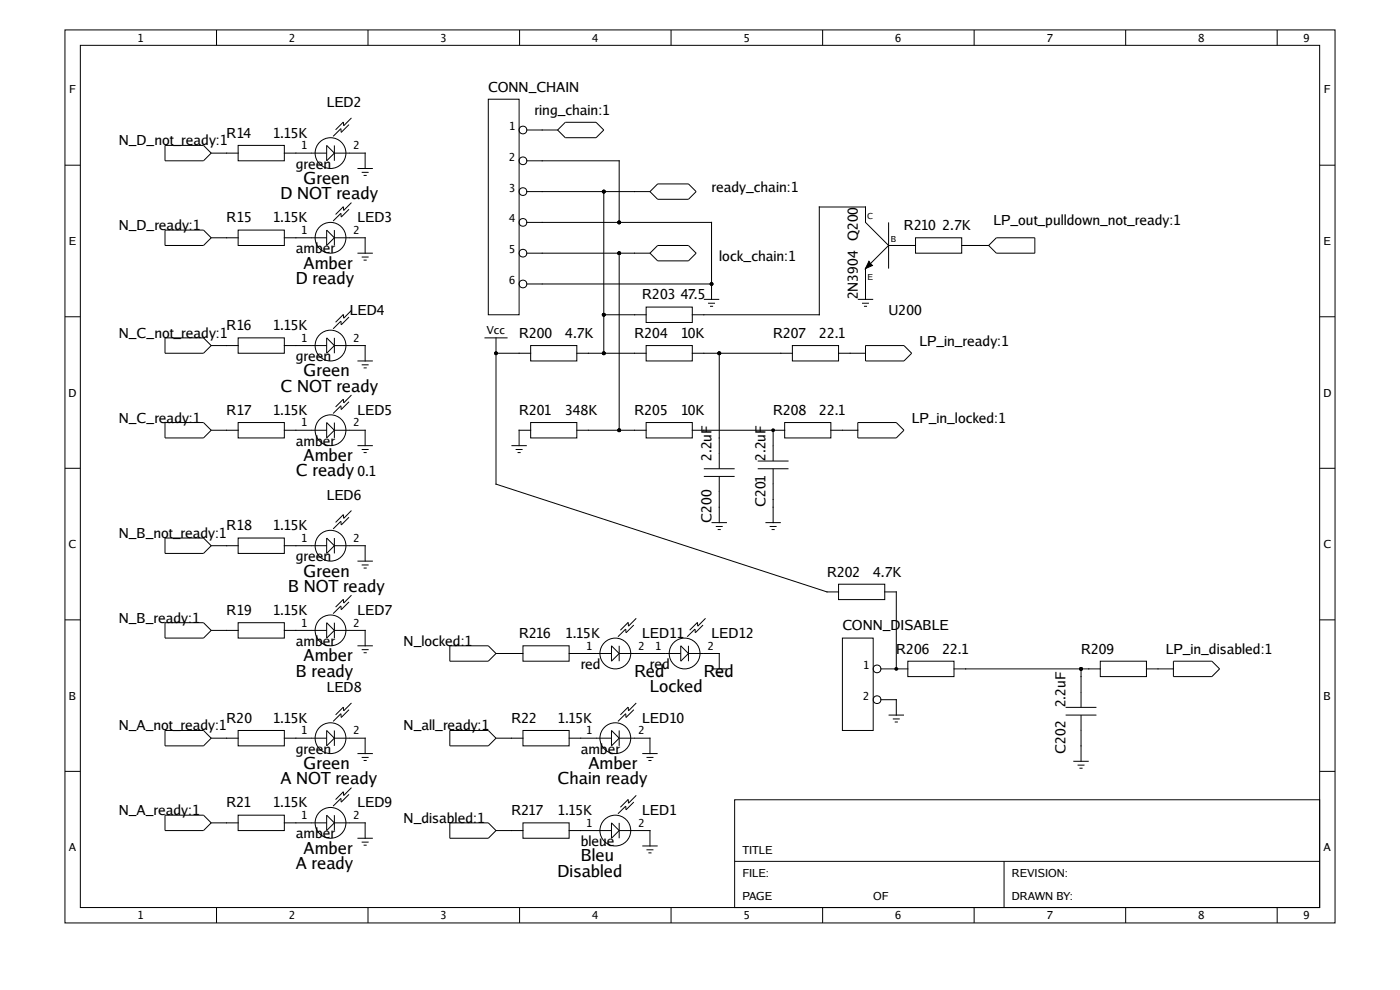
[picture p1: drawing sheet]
<svg xmlns="http://www.w3.org/2000/svg" width="297mm" height="210mm" viewBox="0 0 297 210" stroke-linecap="round" stroke-linejoin="round" font-family="sans-serif">
<g fill="none" stroke="#000" stroke-width=".21">
<path d="M13.8 6.3h269.4v189.5h-269.4zM17 9.6h263v182.9h-263zM45.9 6.3v3.3M78.1 6.3v3.3M110.2 6.3v3.3M142.4 6.3v3.3M174.5 6.3v3.3M206.7 6.3v3.3M238.8 6.3v3.3M270.9 6.3v3.3M13.8 35h3.2M35 30.8h8.2l1.6 1.7-1.6 1.6h-8.2z"/>
<path d="M44.8 32.5h5.7M50.5 30.8h9.8v3.3h-9.8zM60.3 32.5h9M69.3 30.8l1.6 1.7-1.6 1.6zM70.9 30.8v3.3M70.9 32.5h6.6v3.2M74 26.4l-1.6 1.7-.1-.8-1.6 1.6M74.6 25l-1.7 1.7-.1-.8-1.6 1.6M75.8 35.7h3.3M76.7 36.6h1.5M77.1 37.2h.7M103.6 21h6.5v45.8h-6.5z"/>
<path d="M111.8 34.1h19.6v13.1M111.8 27.6h6.5M119.9 25.9h6.6l1.6 1.7-1.6 1.6h-6.6l-1.6-1.6zM280 35h3.2M35 48.8h8.2l1.6 1.6-1.6 1.7h-8.2zM44.8 50.4h5.7M50.5 48.8h9.8v3.3h-9.8zM60.3 50.4h9M69.3 48.8l1.6 1.6-1.6 1.7zM70.9 48.8v3.3M70.9 50.4h6.6v3.3M74 44.4l-1.6 1.6-.1-.8-1.6 1.7"/>
<path d="M74.6 43l-1.7 1.6-.1-.8-1.6 1.7M75.8 53.7h3.3M76.7 54.5h1.5M77.1 55.2h.7M111.8 53.7h26.1M111.8 40.6h26.1M111.8 47.2h39.1v16.3M128.1 40.6v34.3M131.4 53.7v37.6M137.9 40.6l1.6-1.6h6.5l1.7 1.6-1.7 1.7h-6.5zM139.5 52.1h6.5l1.7 1.6-1.7 1.6h-6.5l-1.6-1.6zM188.5 52.1h5.7"/>
<path d="M188.5 52.1l-4.9-4.9v-3.3h-9.8v22.9h-26.9M188.5 52.1l-4.9 4.9v6.5M188.5 47.2v9.8M194.2 50.4h9.8v3.3h-9.8zM204 52.1h5.7M211.4 50.4h8.1v3.3h-8.1l-1.7-1.6zM13.8 67.2h3.2M35 71.7h8.2l1.6 1.6-1.6 1.6h-8.2zM44.8 73.3h5.7M50.5 71.7h9.8v3.2h-9.8zM60.3 73.3h9M69.3 71.7l1.6 1.6-1.6 1.6z"/>
<path d="M70.9 71.7v3.2M70.9 73.3h6.6v3.3M74 67.3l-1.6 1.6-.1-.8-1.6 1.6M74.6 65.8l-1.7 1.7-.1-.8-1.6 1.7M75.8 76.6h3.3M76.7 77.4h1.5M77.1 78h.7M102.8 71.7h4.9M105.2 74.9h7.4M105.2 71.7v31l70.2 22.9h2.5M111.8 60.2h39.1M112.6 73.3h9.8v3.3h-9.8z"/>
<path d="M122.4 74.9h14.7M128.1 66.8h9M137.1 73.3h9.8v3.3h-9.8zM137.1 65.1h9.8v3.3h-9.8zM146.9 74.9h21.2M149.3 63.5h3.3M150.2 64.3h1.5M150.6 65h.7M152.6 74.9v24.5M168.1 73.3h9.8v3.3h-9.8zM177.9 74.9h5.7M182 63.5h3.2"/>
<path d="M182.9 64.3h1.4M183.3 65h.6M183.6 73.3h8.2l1.6 1.6-1.6 1.7h-8.2zM280 67.2h3.2M13.8 99.3h3.2M35 89.6h8.2l1.6 1.7-1.6 1.6h-8.2zM44.8 91.3h5.7M50.5 89.6h9.8v3.3h-9.8zM60.3 91.3h9M69.3 89.6l1.6 1.7-1.6 1.6zM70.9 89.6v3.3M70.9 91.3h6.6v3.2"/>
<path d="M74 85.2l-1.6 1.7-.1-.8-1.6 1.6M74.6 83.8l-1.7 1.7-.1-.8-1.6 1.6M75.8 94.5h3.3M76.7 95.3h1.5M77.1 96h.7M108.5 94.5h3.3M109.4 95.3h1.5M109.8 96h.7M112.6 89.6h9.8v3.3h-9.8zM112.6 91.3h-2.5v3.2M122.4 91.3h14.7M137.1 89.6h9.8v3.3h-9.8z"/>
<path d="M146.9 91.3h19.6M149.3 99.4h6.5M160.7 99.4h6.6M160.7 97.8h6.6M164 91.3v6.5M164 99.4v11.5M166.5 89.6h9.8v3.3h-9.8zM176.3 91.3h5.7M182 89.6h8.1l1.7 1.7-1.7 1.6h-8.1zM280 99.3h3.2M35 114.1h8.2l1.6 1.7-1.6 1.6h-8.2zM44.8 115.8h5.7"/>
<path d="M50.5 114.1h9.8v3.3h-9.8zM60.3 115.8h9M69.3 114.1l1.6 1.7-1.6 1.6zM70.9 114.1v3.3M70.9 115.8h6.6v3.2M74 109.7l-1.6 1.7-.1-.8-1.6 1.6M74.6 108.3l-1.7 1.7-.1-.8-1.6 1.6M75.8 119h3.3M76.7 119.8h1.5M149.3 101.1h6.5M150.9 110.9h3.3M151.8 111.7h1.5"/>
<path d="M152.3 112.3h.6M152.6 101.1v9.8M162.4 110.9h3.2M163.3 111.7h1.4M163.7 112.3h.6M13.8 131.5h3.2M35 132.1h8.2l1.6 1.6-1.6 1.7h-8.2zM44.8 133.7h5.7M50.5 132.1h9.8v3.3h-9.8zM60.3 133.7h9M69.3 132.1l1.6 1.6-1.6 1.7zM70.9 132.1v3.3"/>
<path d="M70.9 133.7h6.6v3.3M74 127.7l-1.6 1.6-.1-.8-1.6 1.7M74.6 126.3l-1.7 1.6-.1-.8-1.6 1.7M75.8 137h3.3M76.7 137.8h1.5M77.1 138.5h.7M77.1 120.5h.7M95.4 137h8.2l1.6 1.6-1.6 1.7h-8.2zM105.2 138.6h5.7M110.9 137h9.8v3.3h-9.8zM120.7 138.6h9M129.7 137l1.7 1.6-1.7 1.7z"/>
<path d="M131.4 137v3.3M131.4 138.6h13M134.5 132.6l-1.7 1.6-.1-.8-1.6 1.7M135 131.2l-1.7 1.6v-.8l-1.7 1.7M144.4 137l1.6 1.6-1.6 1.7zM146 138.6h6.6v3.3M146 137v3.3M149.2 132.6l-1.7 1.6-.1-.8-1.6 1.7M149.7 131.2l-1.7 1.6v-.8l-1.7 1.7M177.9 123.9h9.8v3.3h-9.8zM178.7 135.4h6.5v19.6h-6.5zM187.7 125.6h2.4v16.3"/>
<path d="M280 131.5h3.2M35 155h8.2l1.6 1.6-1.6 1.6h-8.2zM44.8 156.6h5.7M50.5 155h9.8v3.2h-9.8zM60.3 156.6h9M69.3 155l1.6 1.6-1.6 1.6zM70.9 156.6h6.6v3.3M70.9 155v3.2M74 150.5l-1.6 1.7-.1-.8-1.6 1.6M74.6 149.1l-1.7 1.7-.1-.8-1.6 1.6M75.8 159.9h3.3M95.4 155h8.2l1.6 1.6-1.6 1.6h-8.2z"/>
<path d="M105.2 156.6h5.7M110.9 155h9.8v3.2h-9.8zM120.7 156.6h9M129.7 155l1.7 1.6-1.7 1.6zM131.4 156.6h6.5v3.3M131.4 155v3.2M134.5 150.5l-1.7 1.7-.1-.8-1.6 1.6M135 149.1l-1.7 1.7v-.8l-1.7 1.6M136.3 159.9h3.2M150.9 141.9h3.3M151.8 142.7h1.5M152.3 143.4h.6"/>
<path d="M186.9 141.9h5.7M186.9 148.4h3.2v3.3M188.5 151.7h3.3M189.4 152.5h1.5M189.8 153.2h.7M192.6 140.3h9.8v3.2h-9.8zM202.4 141.9h31M226.1 150.1h6.5M226.1 151.7h6.5M229.3 141.9v8.2M229.3 151.7v9.8M233.4 140.3h9.8v3.2h-9.8z"/>
<path d="M243.2 141.9h5.7M248.9 140.3h8.2l1.6 1.6-1.6 1.6h-8.2zM13.8 163.6h3.2M35 172.9h8.2l1.6 1.6-1.6 1.7h-8.2zM44.8 174.5h5.7M50.5 172.9h9.8v3.3h-9.8zM60.3 174.5h9M69.3 172.9l1.6 1.6-1.6 1.7zM70.9 172.9v3.3M70.9 174.5h6.6v3.3M74 168.5l-1.6 1.7-.1-.8-1.6 1.6M74.6 167.1l-1.7 1.7-.1-.9-1.6 1.7"/>
<path d="M75.8 177.8h3.3M76.7 160.7h1.5M76.7 178.6h1.5M77.1 161.3h.7M77.1 179.3h.7M95.4 174.5h8.2l1.6 1.7-1.6 1.6h-8.2zM105.2 176.2h5.7M110.9 174.5h9.8v3.3h-9.8zM120.7 176.2h9M129.7 174.5l1.7 1.7-1.7 1.6zM131.4 174.5v3.3M131.4 176.2h6.5v3.2"/>
<path d="M134.5 170.1l-1.7 1.7-.1-.8-1.6 1.6M135 168.7l-1.7 1.7v-.8l-1.7 1.6M136.3 179.4h3.2M137.2 160.7h1.4M137.6 161.3h.6M155.8 169.6h124.2v22.9h-124.2zM227.7 161.5h3.3M228.6 162.3h1.5M229 163h.7M280 163.6h3.2M45.9 192.5v3.3M78.1 192.5v3.3"/>
<path d="M110.2 192.5v3.3M137.2 180.3h1.4M137.6 180.9h.6M142.4 192.5v3.3M155.8 182.7h124.2M174.5 192.5v3.3M206.7 192.5v3.3M213 182.7v9.8M238.8 192.5v3.3M270.9 192.5v3.3"/>
<circle cx="70.1" cy="32.5" r="3.3"/>
<circle cx="110.9" cy="27.6" r=".82"/>
<circle cx="110.9" cy="34.1" r=".82"/>
<circle cx="70.1" cy="50.4" r="3.3"/>
<circle cx="110.9" cy="53.7" r=".82"/>
<circle cx="110.9" cy="47.2" r=".82"/>
<circle cx="110.9" cy="40.6" r=".82"/>
<circle cx="70.1" cy="73.3" r="3.3"/>
<circle cx="110.9" cy="60.2" r=".82"/>
<circle cx="70.1" cy="91.3" r="3.3"/>
<circle cx="70.1" cy="115.8" r="3.3"/>
<circle cx="70.1" cy="133.7" r="3.3"/>
<circle cx="130.5" cy="138.6" r="3.3"/>
<circle cx="145.2" cy="138.6" r="3.3"/>
<circle cx="70.1" cy="156.6" r="3.3"/>
<circle cx="130.5" cy="156.6" r="3.3"/>
<circle cx="186.1" cy="141.9" r=".82"/>
<circle cx="186.1" cy="148.4" r=".82"/>
<circle cx="70.1" cy="174.5" r="3.3"/>
<circle cx="130.5" cy="176.2" r="3.3"/>
</g>
<path d="M184.3 55.4l.8 .9-1.5 .7z" fill="#000" stroke="#000" stroke-width=".21"/>
<g fill="#000">
<circle cx="128.1" cy="40.6" r=".41"/>
<circle cx="131.4" cy="47.2" r=".41"/>
<circle cx="131.4" cy="53.7" r=".41"/>
<circle cx="105.2" cy="74.9" r=".41"/>
<circle cx="128.1" cy="74.9" r=".41"/>
<circle cx="128.1" cy="66.8" r=".41"/>
<circle cx="150.9" cy="60.2" r=".41"/>
<circle cx="152.6" cy="74.9" r=".41"/>
<circle cx="131.4" cy="91.3" r=".41"/>
<circle cx="164" cy="91.3" r=".41"/>
<circle cx="190.1" cy="141.9" r=".41"/>
<circle cx="229.3" cy="141.9" r=".41"/>
</g>
<g font-size="3.5">
<text x="64.4" y="39">Green</text>
<text x="59.5" y="42.3">D NOT ready</text>
<text x="64.4" y="57">Amber</text>
<text x="62.8" y="60.2">D ready</text>
<text x="59.5" y="83.1">C NOT ready</text>
<text x="64.4" y="79.8">Green</text>
<text x="62.8" y="101.1">C ready</text>
<text x="64.4" y="97.8">Amber</text>
<text x="61.1" y="125.6">B NOT ready</text>
<text x="64.4" y="122.3">Green</text>
<text x="62.8" y="143.5">B ready</text>
<text x="64.4" y="140.3">Amber</text>
<text x="134.6" y="143.5">Red</text>
<text x="149.3" y="143.5">Red</text>
<text x="137.9" y="146.8">Locked</text>
<text x="59.5" y="166.4">A NOT ready</text>
<text x="64.4" y="163.1">Green</text>
<text x="118.3" y="166.4">Chain ready</text>
<text x="124.8" y="163.1">Amber</text>
<text x="62.8" y="184.3">A ready</text>
<text x="64.4" y="181.1">Amber</text>
<text x="118.3" y="186">Disabled</text>
<text x="123.2" y="182.7">Bleu</text>
</g>
<g font-size="2.9">
<text x="69.3" y="22.7">LED2</text>
<text x="103.6" y="19.4">CONN_CHAIN</text>
<text x="48.1" y="29.2">R14</text>
<text x="57.9" y="29.2">1.15K</text>
<text x="113.4" y="24.3">ring_chain:1</text>
<text x="25.2" y="30.8">N_D_not_ready:1</text>
<text x="62.8" y="35.7">green</text>
<text x="150.9" y="40.6">ready_chain:1</text>
<text x="48.1" y="47.2">R15</text>
<text x="57.9" y="47.2">1.15K</text>
<text x="75.8" y="47.2">LED3</text>
<text x="210.8" y="47.8">LP_out_pulldown_not_ready:1</text>
<text x="25.2" y="48.8">N_D_ready:1</text>
<text x="62.8" y="53.7">amber</text>
<text x="191.8" y="48.8">R210 2.7K</text>
<text x="152.6" y="55.3">lock_chain:1</text>
<text x="136.3" y="63.5">R203 47.5</text>
<text x="182" y="63.5" transform="rotate(-90 182 63.5)">2N3904 Q200</text>
<text x="25.2" y="71.7">N_C_not_ready:1</text>
<text x="48.1" y="70">R16</text>
<text x="57.9" y="70">1.15K</text>
<text x="74.2" y="66.8">LED4</text>
<text x="110.1" y="71.7">R200</text>
<text x="119.9" y="71.7">4.7K</text>
<text x="134.6" y="71.7">R204</text>
<text x="144.4" y="71.7">10K</text>
<text x="164" y="71.7">R207</text>
<text x="173.8" y="71.7">22.1</text>
<text x="188.5" y="66.8">U200</text>
<text x="62.8" y="76.6">green</text>
<text x="195" y="73.3">LP_in_ready:1</text>
<text x="25.2" y="89.6">N_C_ready:1</text>
<text x="48.1" y="88">R17</text>
<text x="57.9" y="88">1.15K</text>
<text x="75.8" y="88">LED5</text>
<text x="110.1" y="88">R201</text>
<text x="119.9" y="88">348K</text>
<text x="134.6" y="88">R205</text>
<text x="144.4" y="88">10K</text>
<text x="164" y="88">R208</text>
<text x="173.8" y="88">22.1</text>
<text x="193.4" y="89.6">LP_in_locked:1</text>
<text x="62.8" y="94.5">amber</text>
<text x="75.8" y="101.1">0.1</text>
<text x="150.9" y="97.8" transform="rotate(-90 150.9 97.8)">2.2uF</text>
<text x="162.4" y="97.8" transform="rotate(-90 162.4 97.8)">2.2uF</text>
<text x="69.3" y="106">LED6</text>
<text x="162.4" y="107.6" transform="rotate(-90 162.4 107.6)">C201</text>
<text x="48.1" y="112.5">R18</text>
<text x="57.9" y="112.5">1.15K</text>
<text x="150.9" y="110.9" transform="rotate(-90 150.9 110.9)">C200</text>
<text x="25.2" y="114.1">N_B_not_ready:1</text>
<text x="62.8" y="119">green</text>
<text x="175.4" y="122.3">R202</text>
<text x="185.2" y="122.3">4.7K</text>
<text x="48.1" y="130.5">R19</text>
<text x="57.9" y="130.5">1.15K</text>
<text x="75.8" y="130.5">LED7</text>
<text x="25.2" y="132.1">N_B_ready:1</text>
<text x="62.8" y="137">amber</text>
<text x="85.6" y="137">N_locked:1</text>
<text x="110.1" y="135.4">R216</text>
<text x="119.9" y="135.4">1.15K</text>
<text x="136.3" y="135.4">LED11</text>
<text x="150.9" y="135.4">LED12</text>
<text x="178.7" y="133.7">CONN_DISABLE</text>
<text x="123.2" y="141.9">red</text>
<text x="137.9" y="141.9">red</text>
<text x="190.1" y="138.6">R206</text>
<text x="199.9" y="138.6">22.1</text>
<text x="229.3" y="138.6">R209</text>
<text x="247.3" y="138.6">LP_in_disabled:1</text>
<text x="69.3" y="146.8">LED8</text>
<text x="25.2" y="155">N_A_not_ready:1</text>
<text x="48.1" y="153.3">R20</text>
<text x="57.9" y="153.3">1.15K</text>
<text x="85.6" y="155">N_all_ready:1</text>
<text x="108.5" y="153.3">R22</text>
<text x="118.3" y="153.3">1.15K</text>
<text x="136.3" y="153.3">LED10</text>
<text x="226.1" y="150.1" transform="rotate(-90 226.1 150.1)">2.2uF</text>
<text x="62.8" y="159.9">green</text>
<text x="123.2" y="159.9">amber</text>
<text x="226.1" y="159.9" transform="rotate(-90 226.1 159.9)">C202</text>
<text x="25.2" y="172.9">N_A_ready:1</text>
<text x="48.1" y="171.3">R21</text>
<text x="57.9" y="171.3">1.15K</text>
<text x="75.8" y="171.3">LED9</text>
<text x="108.5" y="172.9">R217</text>
<text x="118.3" y="172.9">1.15K</text>
<text x="136.3" y="172.9">LED1</text>
<text x="62.8" y="177.8">amber</text>
<text x="85.6" y="174.5">N_disabled:1</text>
<text x="123.2" y="179.4">bleue</text>
</g>
<g font-size="2.4">
<text x="29.2" y="8.9">1</text>
<text x="61.3" y="8.9">2</text>
<text x="93.5" y="8.8">3</text>
<text x="125.6" y="8.8">4</text>
<text x="157.8" y="8.8">5</text>
<text x="189.9" y="8.8">6</text>
<text x="222.1" y="8.8">7</text>
<text x="254.2" y="8.8">8</text>
<text x="276.6" y="8.8">9</text>
<text x="14.7" y="19.8">F</text>
<text x="280.9" y="19.8">F</text>
<text x="108" y="27.6">1</text>
<text x="63.9" y="31.7">1</text>
<text x="75" y="31.7">2</text>
<text x="108" y="34.1">2</text>
<text x="108" y="40.6">3</text>
<text x="108" y="47.2">4</text>
<text x="14.6" y="52">E</text>
<text x="63.9" y="49.6">1</text>
<text x="75" y="49.6">2</text>
<text x="108" y="53.7">5</text>
<text x="280.8" y="52">E</text>
<text x="108" y="60.2">6</text>
<text x="103.2" y="70.9">Vcc</text>
<text x="63.9" y="72.5">1</text>
<text x="75" y="72.5">2</text>
<text x="14.6" y="84.1">D</text>
<text x="280.7" y="84.1">D</text>
<text x="63.9" y="90.4">1</text>
<text x="75" y="90.4">2</text>
<text x="14.6" y="116.3">C</text>
<text x="63.9" y="114.9">1</text>
<text x="75" y="114.9">2</text>
<text x="280.7" y="116.3">C</text>
<text x="63.9" y="132.9">1</text>
<text x="75" y="132.9">2</text>
<text x="124.3" y="137.8">1</text>
<text x="135.4" y="137.8">2</text>
<text x="139" y="137.8">1</text>
<text x="150.1" y="137.8">2</text>
<text x="183.1" y="141.9">1</text>
<text x="14.6" y="148.4">B</text>
<text x="183.1" y="148.4">2</text>
<text x="280.8" y="148.4">B</text>
<text x="63.9" y="155.8">1</text>
<text x="75" y="155.8">2</text>
<text x="124.3" y="155.8">1</text>
<text x="135.4" y="155.8">2</text>
<text x="63.9" y="173.7">1</text>
<text x="75" y="173.7">2</text>
<text x="124.3" y="175.4">1</text>
<text x="135.4" y="175.4">2</text>
<text x="14.6" y="180.6">A</text>
<text x="157.5" y="186">FILE:</text>
<text x="157.5" y="181.1">TITLE</text>
<text x="214.6" y="186">REVISION:</text>
<text x="280.8" y="180.6">A</text>
<text x="157.5" y="190.9">PAGE</text>
<text x="185.2" y="190.9">OF</text>
<text x="214.6" y="190.9">DRAWN BY:</text>
<text x="29.2" y="195">1</text>
<text x="61.3" y="195">2</text>
<text x="93.5" y="195">3</text>
<text x="125.6" y="195">4</text>
<text x="157.8" y="195">5</text>
<text x="189.9" y="195">6</text>
<text x="222.1" y="195">7</text>
<text x="254.2" y="195">8</text>
<text x="276.6" y="195">9</text>
</g>
<g font-size="1.8">
<text x="184" y="46.4">C</text>
<text x="189" y="51.3">B</text>
<text x="184.1" y="59.4">E</text>
</g>
</svg>
